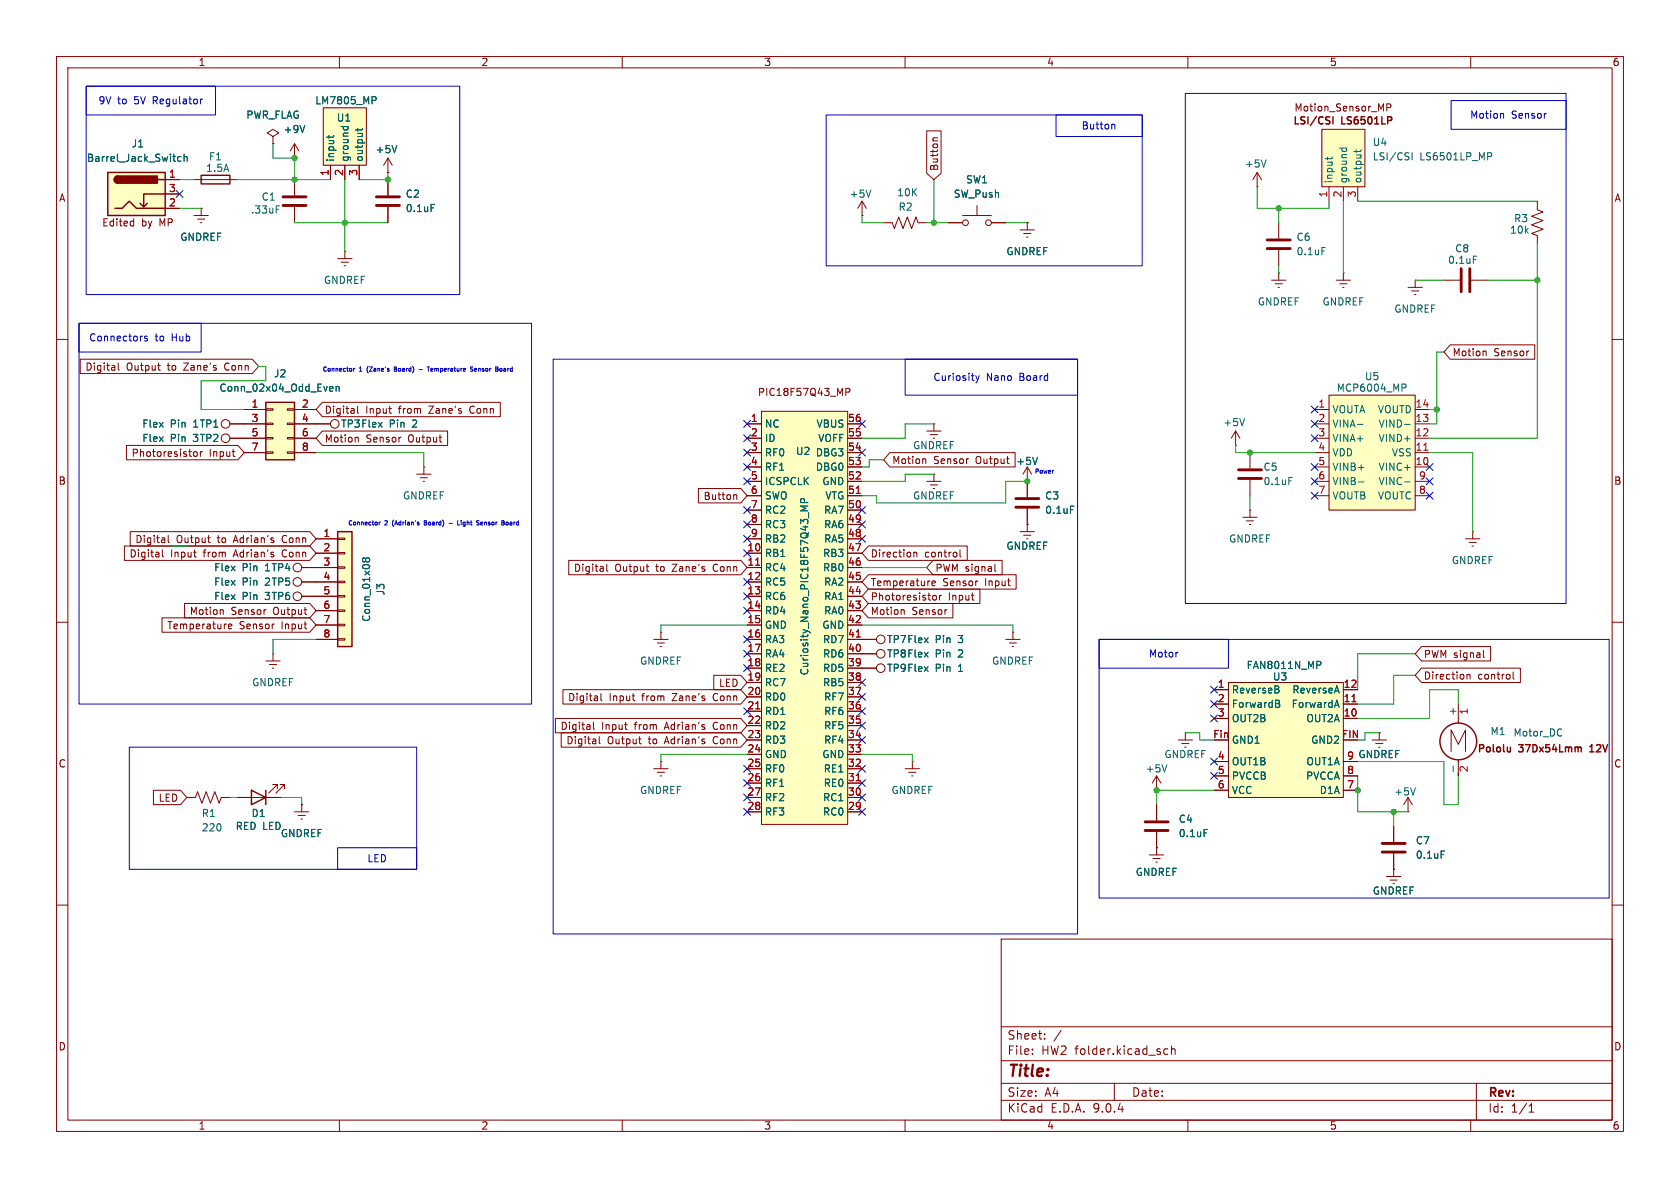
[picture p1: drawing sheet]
<svg xmlns="http://www.w3.org/2000/svg" width="297mm" height="210mm" viewBox="0 0 297 210" stroke-linecap="round" stroke-linejoin="round" font-family="sans-serif">
<g fill="none" stroke="#840000" stroke-width=".18">
<path d="M10 10h277v190h-277zM12 12h273v186h-273zM60 10v2M110 10v2M160 10v2M210 10v2M260 10v2M224.8 49.5h2.5M225.4 50.2h1.3M225.9 50.8h.3M226.1 48.3h.1M226.1 48.3v1.2"/>
<path d="M10 60h2M55.9 74.9h2.5M163.8 76.2h2.6M164.5 76.8h1.2M165 77.5h.2M165.1 74.9h.1M165.1 74.9v1.3M285 60h2M10 110h2M53.3 105.4h2.6M285 110h2M10 160h2"/>
<path d="M177 166h108v32h-108zM285 160h2M60 198v2M110 198v2M160 198v2M177 194.5h108M177 191.5h108M177 187.5h108M177 181.5h108M182.5 186.3v.1M182.5 185.5v.1M184.7 183.6v.1"/>
<path d="M184.7 182.8v.1M187.6 182.1l-1.3 2M197 191.5v3M205.7 186.1l.3 .3 .5-.1M206.5 185.5l-.5-.1-.3 .3M207.1 185.5l.2-.1 .4 .1v.9M207.1 184.9v1.5M210 198v2M260 198v2M261 191.5v6.5M270.3 196.6h.9M270.3 195.5l.4-.4v1.5"/>
<circle cx="59.2" cy="74.9" r=".76"/>
<circle cx="52.6" cy="105.4" r=".76"/>
</g>
<path d="M57.1 19.1h7.7v10.1h-7.7z" fill="#ffffc2"/>
<path d="M57.1 19.1h7.7v10.1h-7.7zM58.4 29.2v2.6M61 29.2v2.6M63.5 29.2v2.6M226.1 39.4v2.8M226.1 44.2v2.8M236.2 49.5h2.6M236.9 50.2h1.2M237.4 50.8h.2M237.5 48.3h.1M237.5 48.3v1.2" fill="none" stroke="#840000" stroke-width=".18"/>
<path d="M65.8 17.1h.5l.2 .2-.1 .4-.6 .1M58.2 23.9v.5M59 23.9l-.2 .3h-1.1M60.3 22.4h1.2M60.8 22.4l-.1 .3M61.5 22.4v.3M63.2 22.7v.5M64.1 22.7l-.2 .3h-1.1M233.7 43.8h.6" fill="none" stroke="#006464" stroke-width=".18"/>
<path d="M224 42.4h4.1M224 43.9h4.1" fill="none" stroke="#840000" stroke-width=".51"/>
<path d="M59.7 94h2.5v20.3h-2.5z" fill="#ffffc2"/>
<path d="M59.7 94h2.5v20.3h-2.5z" fill="none" stroke="#840000" stroke-width=".25"/>
<g fill="none" stroke="#840000" stroke-width=".18">
<path d="M55.9 95.3h3.8M55.9 97.8h3.8M59.7 95.1h1.3v.3h-1.3zM59.7 97.7h1.3v.2h-1.3zM55.9 100.3h3.8M55.9 102.9h3.8M55.9 105.4h3.8M55.9 108h3.8M55.9 110.5h3.8M55.9 113h3.8M59.7 100.2h1.3v.3h-1.3zM59.7 102.7h1.3v.3h-1.3z"/>
<path d="M59.7 105.3h1.3v.2h-1.3zM59.7 107.8h1.3v.3h-1.3zM59.7 110.4h1.3v.2h-1.3zM59.7 112.9h1.3v.3h-1.3zM52.1 143.5h2.5M52.7 144.1h1.3M53.2 144.8h.3M53.3 142.2h.1M53.3 142.2v1.3"/>
</g>
<path d="M64.6 98.8l-.2-.2-.3 .2v.3l.2 .2 .3-.2M64.6 98.8l.3-.2 .3 .1 .1 .1v.4l-.2 .1h-.4l-.1-.2M64.6 98.8v.3" fill="none" stroke="#006464" stroke-width=".18"/>
<path d="M19 30.5h10.2v7.6h-10.2z" fill="#ffffc2"/>
<path d="M19 30.5h10.2v7.6h-10.2zM20.3 36.8h1.3l1.3-1.2 1.2 1.2h5.1M20.8 31.1a.64 .64 0 0 0-.6 .7 .64 .64 0 0 0 .6 .6M26 35.9l-.6 .7M27.9 31.8h1.3M29.2 34.3h-3.8v2.3l-.6-.7M35.6 31h5v1.5h-5z" fill="none" stroke="#840000" stroke-width=".25"/>
<g fill="#840000" stroke="#840000" stroke-width=".25">
<path d="M20.4 31.3l.4-.2v1.3a.63 .63 0 0 1-.6-.4 .63 .63 0 0 1 .2-.7z"/>
<path d="M20.8 31.1h7v1.3h-7z"/>
</g>
<g fill="none" stroke="#840000" stroke-width=".18">
<path d="M18.4 39.3h.4M19 38.7h-.6v1.2M20.1 38.7v1.2M20.1 39.2h-.5l-.1 .5M20.7 38.7v.1M20.7 39.1v.8M21.1 39.1h.5M21.3 38.7v1.1M21.9 39.5l.6-.1v-.2h-.5l-.1 .6M22.5 39.9h-.1M23.6 39.2l-.3-.1-.3 .2 .1 .5 .4 .1M23.6 38.7v1.2"/>
<path d="M25.2 39.2h.5l.1 .5M25.2 38.7v1.2M26.2 39.1l.3 .8M26.5 39.9l-.2 .4M26.8 39.1l-.3 .8M28.3 39.9v-1.2l.4 .9 .4-.9v1.2M29.2 31.8h2.5M29.2 34.3h2.5M29.2 36.8h2.5M29.7 39.3h.6l.2-.2-.1-.3-.7-.1v1.2M34.3 31.8h7.6M34.3 38.1h2.5"/>
<path d="M34.9 38.7h1.3M35.4 39.4h.3M35.6 36.8h.1M35.6 36.8v1.3M48.3 24.1l1-.6-1-.6-1.1 .6 1.1 .6v1.3M48.3 25.4h.1M52.1 27.9h.1M52.1 25.4l-.8 1.3M52.1 25.4l.7 1.3M52.1 25.4v2.5M219.7 91.4h2.5M220.3 92.1h1.3"/>
<path d="M220.9 92.7h.2M221 90.2h.1M221 80v2.8M221 84.8v2.8M221 90.2v1.2M115.6 113h2.5M116.2 113.7h1.3M116.7 114.3h.3M116.8 111.8h.1M116.8 111.8v1.2M115.6 135.9h2.5M116.2 136.5h1.3"/>
<path d="M116.7 137.2h.3M116.8 134.6h.1M116.8 134.6v1.3"/>
</g>
<path d="M32 27.7h-.4l-.2 .2 .1 .6h.5M32.5 27.8l.2-.1h.3l.1 .8M32.5 27.2v1.3M53.9 22.2l-.4 1.2M227.9 84.4h.6" fill="none" stroke="#006464" stroke-width=".18"/>
<path d="M218.9 83.1h4.1M218.9 84.6h4.1" fill="none" stroke="#840000" stroke-width=".51"/>
<path d="M134.6 72.7h15.3v73h-15.3z" fill="#ffffc2"/>
<g fill="none" stroke="#840000" stroke-width=".18">
<path d="M132.1 74.9h2.5M132.1 77.5h2.5M134.6 72.7h15.3v73h-15.3zM149.5 69.3h.6l.2-.2-.1-.3-.7-.1v1.2M149.9 74.9h2.5M149.9 77.5h2.5M132.1 80h2.5M132.1 82.6h2.5M132.1 85.1h2.5M132.1 87.6h2.5M132.1 90.2h2.5M132.1 92.7h2.5"/>
<path d="M132.1 95.3h2.5M132.1 97.8h2.5M149.9 80h2.5M149.9 82.6h2.5M149.9 85.1h2.5M149.9 87.6h2.5M149.9 90.2h2.5M149.9 92.7h2.5M149.9 95.3h2.5M149.9 97.8h2.5M132.1 100.3h2.5M132.1 102.9h2.5"/>
<path d="M132.1 105.4h2.5M132.1 108h2.5M132.1 110.5h2.5M132.1 113h2.5M132.1 115.6h2.5M132.1 118.1h2.5M149.9 100.3h2.5M149.9 102.9h2.5M149.9 105.4h2.5M149.9 108h2.5M149.9 110.5h2.5M149.9 113h2.5"/>
<path d="M149.9 115.6h2.5M149.9 118.1h2.5M132.1 120.7h2.5M132.1 123.2h2.5M132.1 125.7h2.5M132.1 128.3h2.5M132.1 130.8h2.5M132.1 133.4h2.5M132.1 135.9h2.5M132.1 138.4h2.5M149.9 120.7h2.5M149.9 123.2h2.5"/>
<path d="M149.9 125.7h2.5M149.9 128.3h2.5M149.9 130.8h2.5M149.9 133.4h2.5M149.9 135.9h2.5M149.9 138.4h2.5M132.1 141h2.5M132.1 143.5h2.5M149.9 141h2.5M149.9 143.5h2.5"/>
</g>
<path d="M133.6 99.9h.7M151.4 87.2h.7M151.4 112.6h.7M133.6 125.3h.7M151.4 138h.7" fill="none" stroke="#a90000" stroke-width=".18"/>
<path d="M142.2 88.8v-.6l-.2-.1-.3 .1-.2 .6h1.3M142.8 89.5h-1.3l1 .4-1 .4h1.3M142.9 90.6v1" fill="none" stroke="#006464" stroke-width=".18"/>
<path d="M47 71.1h5.1v10.2h-5.1z" fill="#ffffc2"/>
<path d="M47 71.1h5.1v10.2h-5.1z" fill="none" stroke="#840000" stroke-width=".25"/>
<g fill="none" stroke="#840000" stroke-width=".18">
<path d="M43.2 72.4h3.8M43.2 74.9h3.8M43.2 77.5h3.8M47 72.3h1.3v.2h-1.3zM47 74.8h1.3v.3h-1.3zM47 77.3h1.3v.3h-1.3zM47 79.9h1.3v.2h-1.3zM50.8 72.3h1.3v.2h-1.3zM50.8 74.8h1.3v.3h-1.3zM50.8 77.3h1.3v.3h-1.3zM50.8 79.9h1.3v.2h-1.3zM52.1 72.4h3.8"/>
<path d="M52.1 74.9h3.8M52.1 77.5h3.8M43.2 80h3.8M52.1 80h3.8M73.7 83.8h2.5M74.3 84.5h1.3M74.8 85.1h.3M74.9 82.6h.1M74.9 82.6v1.2"/>
</g>
<path d="M58.4 68.3l.4 .1 .1 .2-.6 .1M58.8 69.1l-.4 .1M59.4 68.4l.2-.1 .3 .1 .1 .8M59.4 68.3v.9" fill="none" stroke="#006464" stroke-width=".18"/>
<path d="M234.9 69.9h15.3v20.3h-15.3z" fill="#ffffc2"/>
<g fill="none" stroke="#840000" stroke-width=".18">
<path d="M52.1 31.8v2.7M52.1 36.6v2.8M68.6 30.5h.1M68.6 27.9v2.6M68.6 31.8v2.7M68.6 36.6v2.8M68.6 27.9l-.8 1.3M68.6 27.9l.7 1.3M152.4 38.1h.1M152.4 35.6l-.8 1.2M152.4 35.6l.8 1.2M152.4 35.6v2.5"/>
<path d="M156.2 39.4h1.5l.4 1 .8-2 .7 2 .8-2 .8 2 .7-2 .4 1h1.5M167.6 39.4h2.6M170.2 38.1h5.1M172.7 36.3v1.8M175.3 39.4h2.5M181.6 39.4h.1M181.6 39.4v1.2M222.2 33h.1M222.2 30.5l-.7 1.3M222.2 30.5l.8 1.3M222.2 30.5v2.5M59.7 45.7h2.5"/>
<path d="M60.3 46.4h1.3M60.8 47h.3M61 44.5h.1M61 44.5v1.2M180.3 40.6h2.6M181 41.3h1.2M181.5 41.9h.2M248.9 50.8h2.6M249.6 51.4h1.2M250.1 52.1h.2M250.2 49.5h.1M250.2 49.5v1.3"/>
<path d="M255.3 49.5h2.8M260.1 49.5h2.8M40.6 74.9h2.6M40.6 77.5h2.6M232.4 72.4h2.5M232.4 74.9h2.5M232.4 77.5h2.5M234.9 69.9h15.3v20.3h-15.3zM250.2 72.4h2.5M250.2 74.9h2.5M250.2 77.5h2.5M163.8 85.1h2.6"/>
<path d="M164.5 85.7h1.2M165 86.4h.2M165.1 83.8h.1M165.1 83.8v1.3M180.3 94h2.6M181 94.6h1.2M181.5 95.3h.2M181.6 92.7h.1M181.6 85.1v2.8M181.6 89.9v4.1M232.4 80h2.5M232.4 82.6h2.5"/>
<path d="M232.4 85.1h2.5M232.4 87.6h2.5M250.2 80h2.5M250.2 82.6h2.5M250.2 85.1h2.5M250.2 87.6h2.5M53.3 102.9h2.6M152.4 113h2.5M152.4 115.6h2.5M152.4 118.1h2.5M177.8 113h2.5M178.4 113.7h1.3"/>
<path d="M178.9 114.3h.3M179.1 111.8h.1M179.1 111.8v1.2M160 135.9h2.6M160.7 136.5h1.2M161.2 137.2h.2M161.3 134.6h.1M161.3 134.6v1.3M204.5 139.7h.1M204.5 137.2v2.5M204.5 137.2l-.8 1.2M204.5 137.2l.7 1.2"/>
<path d="M208.3 130.8h2.5M208.9 131.4h1.3M209.4 132.1h.3M209.5 129.5h.1M209.5 129.5v1.3M203.2 151.1h2.5M203.8 151.8h1.3M204.3 152.4h.3M204.5 149.9h.1M204.5 142.2v2.8M204.5 147.1v4M245.1 154.9h2.5"/>
<path d="M245.7 155.6h1.3M246.3 156.2h.2M246.4 153.7h.1M246.4 153.7v1.2M248.9 143.5h.1M248.9 141l-.7 1.2M248.9 141l.8 1.2M248.9 141v2.5"/>
<circle cx="170.7" cy="39.4" r=".51"/>
<circle cx="174.8" cy="39.4" r=".51"/>
<circle cx="39.9" cy="77.5" r=".76"/>
<circle cx="39.9" cy="74.9" r=".76"/>
<circle cx="52.6" cy="102.9" r=".76"/>
<circle cx="155.7" cy="113" r=".76"/>
<circle cx="155.7" cy="118.1" r=".76"/>
<circle cx="155.7" cy="115.6" r=".76"/>
</g>
<g fill="none" stroke="#006464" stroke-width=".18">
<path d="M48.8 36.4h.6M70.2 25.7l-.5 1.3M76.2 36.1h.6M154 33.6l-.5 1.3M223.8 28.3l-.4 1.2M260.5 45.3h.6M240 75h.9M247.9 67.9h.4l.3 .2-.1 .4-.6 .1M248.3 75h1M189.2 89.5h.6M240.2 85.2h.9M248.3 85.2h1"/>
<path d="M206.3 135.2l-.4 1.3M250.2 139.3l-.4 1.2M212.9 146.6h.6"/>
</g>
<path d="M251.7 79.6h.7" fill="none" stroke="#a90000" stroke-width=".18"/>
<path d="M50 36.3h4.1M50 34.8h4.1M66.5 36.3h4.1M66.5 34.8h4.1M258.3 47.5v4.1M259.8 47.5v4.1M179.6 88.1h4M179.6 89.7h4M202.4 145.3h4.1M202.4 146.8h4.1" fill="none" stroke="#840000" stroke-width=".51"/>
<path d="M217.2 120.7h20.3v20.3h-20.3z" fill="#ffffc2"/>
<g fill="none" stroke="#840000" stroke-width=".18">
<path d="M214.6 121.9h2.6M214.6 124.5h2.6M214.6 127h2.6M214.6 134.6h2.6M214.6 137.2h2.6M214.6 139.7h2.6M217.2 120.7h20.3v20.3h-20.3zM237.5 121.9h2.5M237.5 124.5h2.5M237.5 127h2.5M237.5 134.6h2.5M237.5 137.2h2.5"/>
<path d="M237.5 139.7h2.5M242.6 130.8h2.5M243.2 131.4h1.3M243.7 132.1h.3M243.8 129.5h.1M243.8 129.5v1.3M256.5 132.8v-3.8l1.3 2.6 1.3-2.6v3.8M257.8 124.5v3.3M257.8 134.3v2.9M246.4 146.1v2.7M246.4 150.9v2.8"/>
</g>
<g fill="none" stroke="#006464" stroke-width=".18">
<path d="M232.8 116.9h.5l.2 .3-.1 .3-.6 .1M225.5 123.8l.6 .1 .1 .2-.3 .3M225.5 124.4h.4M225.8 121.8l.3 .3v.3l-.2 .1M225.9 124.4l.3 .2v.3l-.7 .1M225.9 121.3l.2 .2-.2 .3M236 124.7h.6M236.3 121.2l.5 1.3M236.3 123.8l.5 1.2M256.9 135.4v1M276 128.9l.1 .1M276.1 130l-.1 .1"/>
<path d="M254.8 150.4h.6"/>
</g>
<path d="M239 124h.7" fill="none" stroke="#a90000" stroke-width=".18"/>
<path d="M244.3 149.1h4.1M244.3 150.6h4.1" fill="none" stroke="#840000" stroke-width=".51"/>
<g fill="none" stroke="#840000" stroke-width=".25">
<path d="M267 132.1v.8M267 132.8l-.2 .1M279.4 132.1l.1 .1v.7M281.1 132.9h.7M281.2 131.9l-.1 .1"/>
<circle cx="257.8" cy="131.1" r="3.3"/>
</g>
<path d="M233.7 22.9h7.6v10.1h-7.6z" fill="#ffffc2"/>
<g fill="none" stroke="#840000" stroke-width=".18">
<path d="M245.2 19h.6l.1-.2-.1-.3-.6-.1v1.2M29.2 31.8h2.5M29.2 34.3h2.5M29.2 36.8h2.5M35.6 36.8h.1M48.3 25.4h.1M52.1 27.9h.1M58.4 29.2v2.6M61 29.2v2.6M63.5 29.2v2.6M68.6 30.5h.1M68.6 31.8v2.7"/>
<path d="M68.6 36.6v2.8M163.8 23.1h2.6v7.5l-1.3 1.2-1.3-1.2zM165.8 24.4h-.7l-.2 .3M167.6 39.4h2.6M175.3 39.4h2.5M181.6 39.4h.1M233.7 22.9h7.6v10.1h-7.6zM234.9 33v2.6M237.5 33v2.6M240 33v2.6M271.8 35.6v1.5l1 .4-2 .7 2 .8-2 .8 2 .7-2 .8 1 .4v1.5M14.2 63.5h30.4l1.1 1.3-1.1 1.2h-30.4z"/>
<path d="M20.9 64.2v1.1l.2 .1M22.4 78.7h19.7l1.1 1.3-1.1 1.3h-19.7zM27.9 64.6h.4M28.2 65.4h.1M34.3 80l.2-.2 .3 .2 .1 .4-.1 .2-.3 .1-.2-.1zM35.4 79.8v.9M35.8 79.8l-.4 .3M40.6 74.9h6.4M40.6 77.5h6.4M41 79.8h.5M43.2 72.4h3.8M52.1 74.9h6.3"/>
<path d="M52.1 77.5h3.8M52.1 72.4h3.8M57 71.1h31.4v2.6h-31.4l-1.1-1.3zM57 76.2h22.1v2.5h-22.1l-1.1-1.2zM63 77.3l.3 .2v.6M63.2 71.8v1.1l.2 .2M68.7 72.2h.5M69.1 73.1h.1M132.1 74.9h2.5M132.1 77.5h2.5M149.9 74.9h2.5M149.9 77.5h2.5"/>
<path d="M218.4 78.7h.1M218.4 76.2l-.7 1.3M218.4 76.2l.8 1.3M218.4 76.2v2.5M256.4 61h14.9v2.5h-14.9l-1.1-1.3zM262.4 62.1l.3 .1v.7M22 96.5h32.8l1.1 1.3-1.1 1.3h-32.8zM23 94h31.8l1.1 1.3-1.1 1.2h-31.8zM28.7 97.2v1.1l.2 .2M29.7 94.7v1l.2 .2M34.2 97.6h.5M34.6 98.5h.1"/>
<path d="M36.7 95.1h.5M37.1 95.9h.1M41.4 80.7h.1M43.2 80h3.8M52.1 80h3.8M55.9 95.3h3.8M55.9 97.8h3.8M100.5 99.1h30.5l1.1 1.2-1.1 1.3h-30.5zM107.3 99.7v1.1l.1 .2M123.5 86.4h7.5l1.1 1.2-1.1 1.3h-7.5zM129.9 87.5l.3 .1v.7M132.1 95.3h2.5"/>
<path d="M132.1 80h2.5M132.1 82.6h2.5M132.1 85.1h2.5M132.1 87.6h2.5M132.1 90.2h2.5M132.1 92.7h2.5M132.1 97.8h2.5M149.9 95.3h2.5M149.9 80h2.5M149.9 82.6h2.5M149.9 85.1h2.5M149.9 87.6h2.5"/>
<path d="M149.9 90.2h2.5M149.9 92.7h2.5M149.9 97.8h2.5M153.5 96.5h17.5v2.6h-17.5l-1.1-1.3zM157.3 80h22.2v2.6h-22.2l-1.1-1.3zM161.5 97.7l.2-.1 .3 .1 .1 .8M161.5 97.6v.9M163.3 81.1l.4 .2v.7M164.9 99.1h12.3v2.5h-12.3l-1.1-1.3zM169.7 97.2v1.1l.2 .2M175.9 99.7v1.1l.2 .2M181.6 85.1h.1"/>
<path d="M181.6 92.7h.1M181.6 82.6l.8 1.2M181.6 82.6l-.8 1.2M181.6 82.6v5.3M181.6 89.9v2.8M259.1 95.3h2.5M259.7 95.9h1.3M260.2 96.5h.3M260.3 94h.1M260.3 94v1.3M28.6 109.2h26.2l1.1 1.3-1.1 1.3h-26.2zM32.6 106.7h22.2l1.1 1.3-1.1 1.2h-22.2z"/>
<path d="M39.1 107.8l.4 .2v.6M40.4 110.7l.6-.1-.1-.2-.3-.1-.2 .2v.6h.5M47 116.8h2.5M47.6 117.5h1.3M48.1 118.1h.3M48.3 115.6h.1M48.3 115.6v1.2M53.3 100.3h6.4M53.3 102.9h6.4M53.3 105.4h6.4M55.9 113h3.8M55.9 108h3.8"/>
<path d="M55.9 110.5h3.8M114.2 100.2h.5M114.6 101h.1M126.2 119.4h4.8l1.1 1.3-1.1 1.2h-4.8zM132.1 100.3h2.5M132.1 118.1h2.5M132.1 113h2.5M132.1 115.6h2.5M132.1 102.9h2.5M132.1 105.4h2.5M132.1 108h2.5M132.1 110.5h2.5"/>
<path d="M149.9 100.3h2.5M149.9 118.1h5M149.9 113h5M149.9 115.6h5M149.9 102.9h2.5M149.9 105.4h2.5M149.9 108h2.5M149.9 110.5h2.5M153.5 101.6h26.1v2.5h-26.1l-1.1-1.2zM153.5 106.7h15v2.5h-15l-1.1-1.2zM153.5 104.1h19.7v2.6h-19.7l-1.1-1.3zM159.5 107.8l.4 .2v.6"/>
<path d="M164.8 103.1l.6-.1-.1-.2-.4-.1-.1 .2v.6h.5M164.9 105.4l.2-.2 .4 .2v.4l-.1 .2-.3 .1-.2-.1zM166.1 105.2v.9M166.4 105.2l-.3 .3M171.7 105.2h.5M172.1 106.1h.1M251.3 114.3h12.2v2.5h-12.2l-1.1-1.2zM251.3 118.1h17.5v2.6h-17.5l-1.1-1.3zM259.3 119.2v.9M259.3 119.3l.2-.1 .3 .1 .1 .8M262.2 115v1.1l.2 .1M267.5 118.8v1.1l.2 .2"/>
<path d="M27.1 139.7h4.8l1.1 1.3-1.1 1.2h-4.8zM49 139.4v-.7h-.7h.7l-1.5 1.5M50.3 139.4v-.7h-.8h.8l-1.5 1.5M98.2 127h32.8l1.1 1.3-1.1 1.2h-32.8zM99.2 129.5h31.8l1.1 1.3-1.1 1.3h-31.8zM99.5 121.9h31.5l1.1 1.3-1.1 1.3h-31.5zM104.9 127.7v1.1l.2 .1M105.9 130.2v1.1l.2 .2M106.2 122.6v1.1l.2 .2M110.4 128.1h.5M110.8 128.9h.1M111.7 123h.5"/>
<path d="M112.1 123.9h.1M112.9 130.6h.5M113.3 131.5h.1M132.1 120.7h2.5M132.1 123.2h2.5M132.1 125.7h2.5M132.1 128.3h2.5M132.1 130.8h2.5M132.1 133.4h2.5M132.1 135.9h2.5M132.1 138.4h2.5M149.9 120.7h2.5"/>
<path d="M149.9 123.2h2.5M149.9 125.7h2.5M149.9 128.3h2.5M149.9 130.8h2.5M149.9 133.4h2.5M149.9 135.9h2.5M149.9 138.4h2.5M214.6 121.9h2.6M214.6 124.5h2.6M214.6 127h2.6M214.6 134.6h2.6M214.6 137.2h2.6"/>
<path d="M214.6 139.7h2.6M237.5 121.9h2.5M237.5 124.5h2.5M237.5 127h2.5M237.5 134.6h2.5M237.5 137.2h2.5M237.5 139.7h2.5M243.8 129.5h.1M33 141h1.5l.4-1 .8 2 .7-2 .8 2 .8-2 .7 2 .4-1h1.5M41.9 141h7.6M53.3 142.2h.1M132.1 141h2.5"/>
<path d="M132.1 143.5h2.5M149.9 141h2.5M149.9 143.5h2.5M204.5 149.9h.1M204.5 142.2v2.8M204.5 147.1v2.8M246.4 153.7h.1M246.4 146.1v2.7M246.4 150.9v2.8"/>
<circle cx="52.6" cy="100.3" r=".76"/>
</g>
<path d="M235.6 20.6v1.3M44.4 139.7l2.6 1.3-2.6 1.2zM47 139.7v2.5" fill="none" stroke="#840000" stroke-width=".25"/>
<g fill="none" stroke="#006464" stroke-width=".18">
<path d="M65.8 17.1h.5l.2 .2-.1 .4-.6 .1M32 27.7h-.4l-.2 .2 .1 .6h.5M32.5 27.8l.2-.1h.3l.1 .8M32.5 27.2v1.3M53.9 22.2l-.4 1.2M58.2 23.9v.5M59 23.9l-.2 .3h-1.1M60.3 22.4h1.2M60.8 22.4l-.1 .3M61.5 22.4v.3M63.2 22.7v.5M64.1 22.7l-.2 .3h-1.1"/>
<path d="M70.2 25.7l-.5 1.3M76.2 36.1h.6M234.7 27.8v.4M235.5 27.8l-.2 .3h-1M236.8 26.2h1.3M237.3 26.2l-.1 .3M238 26.2l.1 .3M239.8 26.5v.5M240.6 26.5l-.2 .3h-1.1M249.6 27v1.3M263 27h.5l.2 .2-.1 .4-.6 .1M58.4 68.3l.4 .1 .1 .2-.6 .1"/>
<path d="M58.8 69.1l-.4 .1M59.4 68.4l.2-.1 .3 .1 .1 .8M59.4 68.3v.9M220 74l-.4 1.3M64.6 98.8l-.2-.2-.3 .2v.3l.2 .2 .3-.2M64.6 98.8l.3-.2 .3 .1 .1 .1v.4l-.2 .1h-.4l-.1-.2M64.6 98.8v.3M142.2 88.8v-.6l-.2-.1-.3 .1-.2 .6h1.3M142.8 89.5h-1.3l1 .4-1 .4h1.3M142.9 90.6v1M183.4 80.8l-.4 1.3M189.2 89.5h.6"/>
<path d="M232.8 116.9h.5l.2 .3-.1 .3-.6 .1M225.5 123.8l.6 .1 .1 .2-.3 .3M225.5 124.4h.4M225.8 121.8l.3 .3v.3l-.2 .1M225.9 124.4l.3 .2v.3l-.7 .1M225.9 121.3l.2 .2-.2 .3M236 124.7h.6M236.3 121.2l.5 1.3M236.3 123.8l.5 1.2M212.9 146.6h.6M254.8 150.4h.6"/>
</g>
<g fill="none" stroke="#009600" stroke-width=".18">
<path d="M31.7 36.8h3.9M31.7 31.8h2.6M41.9 31.8h16.5M48.3 25.4v2.5h3.8v3.9M52.1 39.4h16.5M61 31.8v12.7M68.6 30.5v1.3h-5.1M152.4 38.1v1.3h3.8M163.8 39.4h3.8M165.1 31.8v7.6M177.8 39.4h3.8M222.2 33v3.8h12.7v-1.2"/>
<path d="M226.1 36.8v2.6M237.5 35.6v12.7M240 35.6h31.8M226.1 47v1.3M250.2 49.5h5.1M262.9 49.5h8.9M271.8 43.2v34.3h-19.1M45.7 64.8h1.3v2.5h-11.4v5.1h7.6M165.1 74.9h-5.1v2.6h-7.6M218.4 78.7v1.3h14M252.7 72.4h1.3M255.3 62.2h-1.3v12.7h-1.3"/>
<path d="M30.5 96.5h2.5M55.9 80h19v2.6M156.2 81.3h-2.5v1.3h-1.3M165.1 83.8h-5.1v1.3h-7.6M181.6 85.1h-3.8v3.8h-22.9v-1.3h-2.5M221 87.6v2.6M252.7 80h7.6v14M38.1 109.2h3.8M55.9 113h-7.6v2.6M132.1 110.5h-15.3v1.3M152.4 110.5h26.7v1.3M152.4 100.3h11.4"/>
<path d="M250.2 115.6h-10.2v6.3M250.2 119.4h-3.8v5.1h-6.4M132.1 133.4h-15.3v1.2M152.4 133.4h8.9v1.2M209.5 129.5h2.6v1.3h2.5M214.6 139.7h-10.1v2.5M240 137.2v6.3h8.9M240 134.6h15.3v7.6h2.5v-5M243.8 129.5h-2.5v1.3h-1.3M257.8 124.5v-2.6h-5.1v5.1h-12.7M40.6 141h1.3M49.5 141h3.8v1.2"/>
<path d="M246.4 143.5v2.6"/>
</g>
<g fill="none" stroke="#000084" stroke-width=".18">
<path d="M31.1 33.7l1.3 1.2M32.4 33.7l-1.3 1.2M131.5 74.3l1.2 1.2M131.5 76.9l1.2 1.2M131.5 79.4l1.2 1.2M132.7 74.3l-1.2 1.2M132.7 76.9l-1.2 1.2M132.7 79.4l-1.2 1.2M151.8 79.4l1.2 1.2M151.8 74.3l1.2 1.2M153 79.4l-1.2 1.2M153 74.3l-1.2 1.2"/>
<path d="M231.8 71.8l1.2 1.2M231.8 74.3l1.2 1.2M231.8 76.9l1.2 1.2M233 71.8l-1.2 1.2M233 74.3l-1.2 1.2M233 76.9l-1.2 1.2M131.5 81.9l1.2 1.3M131.5 84.5l1.2 1.2M131.5 97.2l1.2 1.2M131.5 94.6l1.2 1.3M131.5 89.6l1.2 1.2M131.5 92.1l1.2 1.2"/>
<path d="M132.7 81.9l-1.2 1.3M132.7 84.5l-1.2 1.2M132.7 94.6l-1.2 1.3M132.7 97.2l-1.2 1.2M132.7 89.6l-1.2 1.2M132.7 92.1l-1.2 1.2M151.8 94.6l1.2 1.3M151.8 89.6l1.2 1.2M151.8 92.1l1.2 1.2M153 94.6l-1.2 1.3M153 89.6l-1.2 1.2M153 92.1l-1.2 1.2"/>
<path d="M231.8 81.9l1.2 1.3M231.8 84.5l1.2 1.2M231.8 87l1.2 1.2M233 81.9l-1.2 1.3M233 84.5l-1.2 1.2M233 87l-1.2 1.2M252.1 81.9l1.2 1.3M252.1 87l1.2 1.2M252.1 84.5l1.2 1.2M253.3 81.9l-1.2 1.3M253.3 87l-1.2 1.2M253.3 84.5l-1.2 1.2"/>
<path d="M131.5 107.3l1.2 1.3M131.5 115l1.2 1.2M131.5 117.5l1.2 1.2M131.5 104.8l1.2 1.2M131.5 112.4l1.2 1.2M131.5 102.3l1.2 1.2M132.7 115l-1.2 1.2M132.7 107.3l-1.2 1.3M132.7 117.5l-1.2 1.2M132.7 104.8l-1.2 1.2M132.7 112.4l-1.2 1.2M132.7 102.3l-1.2 1.2"/>
<path d="M131.5 125.1l1.2 1.2M131.5 137.8l1.2 1.2M131.5 135.3l1.2 1.2M132.7 125.1l-1.2 1.2M132.7 137.8l-1.2 1.2M132.7 135.3l-1.2 1.2M151.8 120l1.2 1.3M151.8 130.2l1.2 1.2M151.8 125.1l1.2 1.2M151.8 127.7l1.2 1.2M151.8 135.3l1.2 1.2M151.8 122.6l1.2 1.2"/>
<path d="M151.8 137.8l1.2 1.2M153 120l-1.2 1.3M153 130.2l-1.2 1.2M153 125.1l-1.2 1.2M153 127.7l-1.2 1.2M153 135.3l-1.2 1.2M153 122.6l-1.2 1.2M153 137.8l-1.2 1.2M214 126.4l1.2 1.2M214 123.9l1.2 1.2M214 134l1.2 1.2M214 136.6l1.2 1.2"/>
<path d="M214 121.3l1.2 1.2M215.2 126.4l-1.2 1.2M215.2 123.9l-1.2 1.2M215.2 134l-1.2 1.2M215.2 136.6l-1.2 1.2M215.2 121.3l-1.2 1.2M131.5 140.4l1.2 1.2M131.5 142.9l1.2 1.2M132.7 140.4l-1.2 1.2M132.7 142.9l-1.2 1.2M151.8 142.9l1.2 1.2M151.8 140.4l1.2 1.2"/>
<path d="M153 142.9l-1.2 1.2M153 140.4l-1.2 1.2"/>
</g>
<g fill="none" stroke="#0000c2" stroke-width=".18">
<path d="M15.2 15.2h22.9v5.1h-22.9zM15.2 15.2h66.1v36.9h-66.1zM35.8 17.5l-.2 .1M209.5 16.5h67.4v90.2h-67.4zM256.5 17.8h20.4v5.1h-20.4zM146 20.3h55.9v26.7h-55.9zM186.7 20.3h15.2v3.8h-15.2zM196.7 22l.4 .1v.7M265.5 20.1l.3 .1v.7M14 57.2h80v67.3h-80zM14 57.2h21.6v5h-21.6zM26 59.5l-.3-.1-.1 .2v.2l.4 .1v.3h-.4"/>
<path d="M62.2 65.2v.4M62.5 65.1v.5M62.7 65.1l-.2 .2M69.7 65.2h.3M70 65.2l.1 .1M70 64.9h-.3v.7h.3M70 65.2h.1M74.1 65.3h.6M75.5 64.9h.4M75.7 64.9v.7M76.5 65.2h-.3v.4h.3M76.5 65.3l-.3 .1"/>
<path d="M83.2 65.2a.32 .32 0 0 1 .4 .4h-.4M83.6 64.9h-.4M83.9 65.4l.4-.1-.1-.1h-.3v.4h.3M88.4 65.2l.2-.1 .2 .2-.1 .3h-.3M89.2 65.3l-.2 .1 .2 .2M89.2 65.1l-.1 .1M97.8 63.5h92.7v101.6h-92.7zM160 63.5h30.5v6.4h-30.5zM172.5 66.4l.3 .9M172.8 67.3l-.3 .4M173.1 66.4l-.3 .9M66.7 92.4v.3"/>
<path d="M67 92.3v.5M67.2 92.3l-.2 .1M75 92.4h.3M75.3 92.4h.1M75.3 92.1l-.3-.1v.8h.3M79.4 92.5h.6M80.9 92v.8h.4M81.5 92v.1M81.5 92.3v.5M85 92.6l.3-.1v-.2l-.3 .1v.4h.3M89.5 92.3h.2l.1 .1v.3l-.3 .1M90.2 92.5l-.1 .1 .1 .2"/>
<path d="M90.2 92.3h.1M186.3 83.2h-.2M194.3 113h90.2v45.8h-90.2zM194.3 113h22.9v5.1h-22.9zM208.1 115.3h.1M22.9 132.1h50.8v21.6h-50.8zM59.7 149.9h14v3.8h-14z"/>
</g>
<path d="M133.6 99.9h.7M151.4 87.2h.7M151.4 112.6h.7M133.6 125.3h.7M151.4 138h.7M239 124h.7" fill="none" stroke="#a90000" stroke-width=".18"/>
<g fill="#009600" stroke="#009600" stroke-width=".18">
<circle cx="226.1" cy="36.8" r=".46"/>
<circle cx="221" cy="80" r=".46"/>
<circle cx="254" cy="72.4" r=".46"/>
<circle cx="165.1" cy="39.4" r=".46"/>
<circle cx="181.6" cy="85.1" r=".46"/>
<circle cx="204.5" cy="139.7" r=".46"/>
<circle cx="246.4" cy="143.5" r=".46"/>
<circle cx="240" cy="139.7" r=".46"/>
<circle cx="271.8" cy="49.5" r=".46"/>
<circle cx="52.1" cy="27.9" r=".46"/>
<circle cx="52.1" cy="31.8" r=".46"/>
<circle cx="68.6" cy="31.8" r=".46"/>
<circle cx="61" cy="39.4" r=".46"/>
</g>
<text font-size="2.8" fill="#840000" x="178" y="190.9">Title:</text>
<g font-size="2.1" fill="#840000">
<text x="178" y="184">Sheet:</text>
<text x="178" y="186.7">File:</text>
<text x="184.1" y="186.7">HW2 folder.kicad_sch</text>
<text x="178" y="196.9">KiCad</text>
<text x="178" y="194.1">Size:</text>
<text x="184.7" y="194.1">A4</text>
<text x="185.7" y="196.9">E.D.A.</text>
<text x="193.3" y="196.9">9.0.4</text>
<text x="200" y="194.1">Date:</text>
<text x="263" y="194.3">Rev:</text>
<text x="263" y="196.9">Id:</text>
<text x="267.1" y="196.9">1/1</text>
</g>
<g font-size="1.8" fill="#840000">
<text x="35" y="11.9">1</text>
<text x="85" y="11.9">2</text>
<text x="135" y="11.9">3</text>
<text x="185" y="11.9">4</text>
<text x="235" y="11.9">5</text>
<text x="285" y="11.9">6</text>
<text x="228.4" y="22.4">LSI/CSI</text>
<text x="228.7" y="19.9">Motion_Sensor_MP</text>
<text x="237.2" y="22.4">LS6501LP</text>
<text x="10.3" y="35.9">A</text>
<text x="166.1" y="30.3" transform="rotate(-90 166.1 30.3)">Button</text>
<text x="285.3" y="35.9">A</text>
<text x="16.9" y="41.2">Edited</text>
<text x="23.9" y="41.2">by</text>
<text x="15" y="65.7">Digital</text>
<text x="22.3" y="65.7">Output</text>
<text x="29.7" y="65.7">to</text>
<text x="32.8" y="65.7">Zane's</text>
<text x="40.2" y="65.7">Conn</text>
<text x="256.7" y="63.2">Motion</text>
<text x="264.1" y="63.2">Sensor</text>
<text x="133.9" y="70.2">PIC18F57Q43_MP</text>
<text x="64.6" y="73.3">Input</text>
<text x="70.6" y="73.3">from</text>
<text x="76.1" y="73.3">Zane's</text>
<text x="83.5" y="73.3">Conn</text>
<text x="23.2" y="81">Photoresistor</text>
<text x="37" y="81">Input</text>
<text x="57.3" y="78.4">Motion</text>
<text x="64.7" y="78.4">Sensor</text>
<text x="72.3" y="78.4">Output</text>
<text x="157.6" y="82.2">Motion</text>
<text x="165" y="82.2">Sensor</text>
<text x="172.6" y="82.2">Output</text>
<text x="10.3" y="85.9">B</text>
<text x="124.3" y="88.6">Button</text>
<text x="285.3" y="85.9">B</text>
<text x="22.8" y="98.7">Digital</text>
<text x="23.8" y="96.2">Digital</text>
<text x="30.1" y="98.7">Input</text>
<text x="31.2" y="96.2">Output</text>
<text x="36.1" y="98.7">from</text>
<text x="38.6" y="96.2">to</text>
<text x="41.6" y="98.7">Adrian's</text>
<text x="41.6" y="96.2">Adrian's</text>
<text x="50.3" y="98.7">Conn</text>
<text x="50.3" y="96.2">Conn</text>
<text x="101.4" y="101.3">Digital</text>
<text x="108.7" y="101.3">Output</text>
<text x="116.1" y="101.3">to</text>
<text x="119.1" y="101.3">Zane's</text>
<text x="126.5" y="101.3">Conn</text>
<text x="153.8" y="98.7">Direction</text>
<text x="163.5" y="98.7">control</text>
<text x="165.3" y="101.3">PWM signal</text>
<text x="153.8" y="103.8">Temperature</text>
<text x="153.8" y="106.4">Photoresistor</text>
<text x="166.7" y="103.8">Sensor</text>
<text x="167.6" y="106.4">Input</text>
<text x="174.3" y="103.8">Input</text>
<text x="29.5" y="111.4">Temperature</text>
<text x="33.4" y="108.9">Motion</text>
<text x="40.8" y="108.9">Sensor</text>
<text x="42.3" y="111.4">Sensor</text>
<text x="48.4" y="108.9">Output</text>
<text x="49.9" y="111.4">Input</text>
<text x="153.8" y="108.9">Motion</text>
<text x="161.2" y="108.9">Sensor</text>
<text x="251.6" y="116.5">PWM signal</text>
<text x="100.3" y="124.1">Digital</text>
<text x="107.7" y="124.1">Input</text>
<text x="113.6" y="124.1">from</text>
<text x="119.1" y="124.1">Zane's</text>
<text x="126.5" y="124.1">Conn</text>
<text x="127" y="121.6">LED</text>
<text x="251.6" y="120.3">Direction</text>
<text x="261.3" y="120.3">control</text>
<text x="99" y="129.2">Digital</text>
<text x="100" y="131.8">Digital</text>
<text x="106.3" y="129.2">Input</text>
<text x="107.4" y="131.8">Output</text>
<text x="112.3" y="129.2">from</text>
<text x="114.8" y="131.8">to</text>
<text x="117.8" y="129.2">Adrian's</text>
<text x="117.8" y="131.8">Adrian's</text>
<text x="126.5" y="129.2">Conn</text>
<text x="126.5" y="131.8">Conn</text>
<text x="10.3" y="135.9">C</text>
<text x="261" y="133.4">Pololu</text>
<text x="268.5" y="133.4">37Dx54Lmm</text>
<text x="281.6" y="133.4">12V</text>
<text x="285.3" y="135.9">C</text>
<text x="27.9" y="141.9">LED</text>
<text x="10.3" y="185.9">D</text>
<text x="285.3" y="185.9">D</text>
<text x="35" y="199.9">1</text>
<text x="85" y="199.9">2</text>
<text x="135" y="199.9">3</text>
<text x="185" y="199.9">4</text>
<text x="235" y="199.9">5</text>
<text x="285" y="199.9">6</text>
</g>
<g font-size="1.8" fill="#0000c2">
<text x="17.3" y="18.6">9V</text>
<text x="20.8" y="18.6">to</text>
<text x="23.8" y="18.6">5V</text>
<text x="27.3" y="18.6">Regulator</text>
<text x="191.1" y="23.1">Button</text>
<text x="259.8" y="21.2">Motion</text>
<text x="267.2" y="21.2">Sensor</text>
<text x="15.7" y="60.6">Connectors</text>
<text x="27.4" y="60.6">to</text>
<text x="30.5" y="60.6">Hub</text>
<text x="164.9" y="67.5">Curiosity</text>
<text x="174.4" y="67.5">Nano</text>
<text x="180.3" y="67.5">Board</text>
<text x="203" y="116.4">Motor</text>
<text x="64.8" y="152.6">LED</text>
</g>
<g font-size="1.8" fill="#006464">
<text x="43.4" y="21.2">PWR_FLAG</text>
<text x="50" y="23.7">+9V</text>
<text x="55.6" y="18.6">LM7805_MP</text>
<text x="59.4" y="21.7">U1</text>
<text x="15.3" y="28.8">Barrel_Jack_Switch</text>
<text x="23.2" y="26.3">J1</text>
<text x="36.8" y="28.5">F1</text>
<text x="59.3" y="28.7" transform="rotate(-90 59.3 28.7)">input</text>
<text x="61.8" y="28.7" transform="rotate(-90 61.8 28.7)">ground</text>
<text x="64.4" y="28.7" transform="rotate(-90 64.4 28.7)">output</text>
<text x="66.3" y="27.3">+5V</text>
<text x="220" y="29.8">+5V</text>
<text x="242.6" y="28.5">LSI/CSI</text>
<text x="242.6" y="26">U4</text>
<text x="251" y="28.5">LS6501LP_MP</text>
<text x="36.3" y="30.6">1.5A</text>
<text x="46.2" y="35.7">C1</text>
<text x="71.6" y="35.2">C2</text>
<text x="150.1" y="35.2">+5V</text>
<text x="158.5" y="34.9">10K</text>
<text x="168.5" y="35.2">SW_Push</text>
<text x="170.7" y="32.6">SW1</text>
<text x="235.8" y="32.5" transform="rotate(-90 235.8 32.5)">input</text>
<text x="238.4" y="32.5" transform="rotate(-90 238.4 32.5)">ground</text>
<text x="240.9" y="32.5" transform="rotate(-90 240.9 32.5)">output</text>
<text x="44.3" y="37.9">.33uF</text>
<text x="71.6" y="37.7">0.1uF</text>
<text x="158.8" y="37.4">R2</text>
<text x="266.8" y="41.5">10k</text>
<text x="267.6" y="39.5">R3</text>
<text x="31.8" y="42.8">GNDREF</text>
<text x="177.8" y="45.3">GNDREF</text>
<text x="229.1" y="42.8">C6</text>
<text x="229.1" y="45.3">0.1uF</text>
<text x="255.9" y="46.8">0.1uF</text>
<text x="257.1" y="44.8">C8</text>
<text x="57.2" y="50.4">GNDREF</text>
<text x="222.3" y="54.2">GNDREF</text>
<text x="233.7" y="54.2">GNDREF</text>
<text x="246.4" y="55.5">GNDREF</text>
<text x="38.7" y="69.4">Conn_02x04_Odd_Even</text>
<text x="48.3" y="66.9">J2</text>
<text x="236.2" y="69.4">MCP6004_MP</text>
<text x="241.2" y="67.4">U5</text>
<text x="25.1" y="75.8">Flex</text>
<text x="30.1" y="75.8">Pin</text>
<text x="34.3" y="75.8">1TP1</text>
<text x="57.3" y="73.3">Digital</text>
<text x="60.2" y="75.8">TP3 Flex</text>
<text x="68.8" y="75.8">Pin</text>
<text x="73" y="75.8">2</text>
<text x="135.1" y="75.8">NC</text>
<text x="144.3" y="75.8">VBUS</text>
<text x="216.2" y="75.5">+5V</text>
<text x="235.5" y="73.3">VOUTA</text>
<text x="235.5" y="75.8">VINA-</text>
<text x="243.5" y="73.3">VOUTD</text>
<text x="243.6" y="75.8">VIND-</text>
<text x="25.1" y="78.3">Flex</text>
<text x="30.1" y="78.3">Pin</text>
<text x="34.3" y="78.3">3TP2</text>
<text x="135.1" y="78.3">ID</text>
<text x="135.1" y="80.9">RF0</text>
<text x="135.1" y="83.4">RF1</text>
<text x="140.6" y="80.6">U2</text>
<text x="144.1" y="80.9">DBG3</text>
<text x="144.1" y="83.4">DBG0</text>
<text x="144.6" y="78.3">VOFF</text>
<text x="161.3" y="79.6">GNDREF</text>
<text x="179.6" y="82.4">+5V</text>
<text x="223.3" y="83.4">C5</text>
<text x="235.5" y="78.3">VINA+</text>
<text x="235.5" y="80.9">VDD</text>
<text x="235.5" y="83.4">VINB+</text>
<text x="243.6" y="78.3">VIND+</text>
<text x="243.6" y="83.4">VINC+</text>
<text x="246" y="80.9">VSS</text>
<text x="71.1" y="88.5">GNDREF</text>
<text x="135.1" y="86">ICSPCLK</text>
<text x="135.1" y="88.5">SWO</text>
<text x="145.3" y="86">GND</text>
<text x="145.8" y="88.5">VTG</text>
<text x="161.3" y="88.5">GNDREF</text>
<text x="184.7" y="88.5">C3</text>
<text x="223.3" y="86">0.1uF</text>
<text x="235.5" y="86">VINB-</text>
<text x="235.5" y="88.5">VOUTB</text>
<text x="243.5" y="88.5">VOUTC</text>
<text x="243.6" y="86">VINC-</text>
<text x="135.1" y="91">RC2</text>
<text x="135.1" y="93.6">RC3</text>
<text x="145.6" y="91">RA7</text>
<text x="145.6" y="93.6">RA6</text>
<text x="184.7" y="91">0.1uF</text>
<text x="37.8" y="101.2">Flex</text>
<text x="42.8" y="101.2">Pin</text>
<text x="47" y="101.2">1TP4</text>
<text x="135.1" y="96.1">RB2</text>
<text x="135.1" y="98.7">RB1</text>
<text x="135.1" y="101.2">RC4</text>
<text x="145.4" y="98.7">RB3</text>
<text x="145.4" y="101.2">RB0</text>
<text x="145.6" y="96.1">RA5</text>
<text x="177.8" y="97.4">GNDREF</text>
<text x="217.2" y="96.1">GNDREF</text>
<text x="256.6" y="99.9">GNDREF</text>
<text x="37.8" y="106.3">Flex</text>
<text x="37.8" y="103.7">Flex</text>
<text x="42.8" y="106.3">Pin</text>
<text x="42.8" y="103.7">Pin</text>
<text x="47" y="106.3">3TP6</text>
<text x="47" y="103.7">2TP5</text>
<text x="68.2" y="105.3" transform="rotate(-90 68.2 105.3)">J3</text>
<text x="135.1" y="103.7">RC5</text>
<text x="135.1" y="106.3">RC6</text>
<text x="145.6" y="103.7">RA2</text>
<text x="145.6" y="106.3">RA1</text>
<text x="65.6" y="110" transform="rotate(-90 65.6 110)">Conn_01x08</text>
<text x="135.1" y="108.8">RD4</text>
<text x="135.1" y="111.4">GND</text>
<text x="135.1" y="113.9">RA3</text>
<text x="145.3" y="111.4">GND</text>
<text x="145.4" y="113.9">RD7</text>
<text x="145.6" y="108.8">RA0</text>
<text x="156.7" y="113.9">TP7 Flex</text>
<text x="165.3" y="113.9">Pin</text>
<text x="169.5" y="113.9">3</text>
<text x="113" y="117.7">GNDREF</text>
<text x="135.1" y="116.4">RA4</text>
<text x="135.1" y="119">RE2</text>
<text x="143.1" y="119.5" transform="rotate(-90 143.1 119.5)">Curiosity_Nano_PIC18F57Q43_MP</text>
<text x="145.4" y="116.4">RD6</text>
<text x="145.4" y="119">RD5</text>
<text x="156.7" y="116.4">TP8 Flex</text>
<text x="156.7" y="119">TP9 Flex</text>
<text x="165.3" y="116.4">Pin</text>
<text x="165.3" y="119">Pin</text>
<text x="169.5" y="116.4">2</text>
<text x="169.5" y="119">1</text>
<text x="175.3" y="117.7">GNDREF</text>
<text x="220.3" y="118.5">FAN8011N_MP</text>
<text x="44.5" y="121.5">GNDREF</text>
<text x="135.1" y="121.5">RC7</text>
<text x="135.1" y="124.1">RD0</text>
<text x="145.4" y="121.5">RB5</text>
<text x="145.6" y="124.1">RF7</text>
<text x="217.7" y="122.8">ReverseB</text>
<text x="217.7" y="125.3">ForwardB</text>
<text x="224.9" y="120.5">U3</text>
<text x="228.3" y="125.3">ForwardA</text>
<text x="228.4" y="122.8">ReverseA</text>
<text x="135.1" y="126.6">RD1</text>
<text x="135.1" y="129.1">RD2</text>
<text x="135.1" y="131.7">RD3</text>
<text x="145.6" y="126.6">RF6</text>
<text x="145.6" y="129.1">RF5</text>
<text x="145.6" y="131.7">RF4</text>
<text x="217.7" y="127.9">OUT2B</text>
<text x="217.7" y="131.7">GND1</text>
<text x="230.9" y="127.9">OUT2A</text>
<text x="231.7" y="131.7">GND2</text>
<text x="257.6" y="126.6" transform="rotate(-90 257.6 126.6)">+</text>
<text x="263.4" y="130.1">M1</text>
<text x="267.5" y="130.4">Motor_DC</text>
<text x="135.1" y="134.2">GND</text>
<text x="135.1" y="136.8">RF0</text>
<text x="145.3" y="134.2">GND</text>
<text x="145.5" y="136.8">RE1</text>
<text x="202.4" y="136.8">+5V</text>
<text x="205.8" y="134.2">GNDREF</text>
<text x="217.7" y="135.5">OUT1B</text>
<text x="230.9" y="135.5">OUT1A</text>
<text x="238.1" y="134.4">9 GNDREF</text>
<text x="113" y="140.6">GNDREF</text>
<text x="135.1" y="139.3">RF1</text>
<text x="135.1" y="141.8">RF2</text>
<text x="145.4" y="141.8">RC1</text>
<text x="145.5" y="139.3">RE0</text>
<text x="157.5" y="140.6">GNDREF</text>
<text x="217.7" y="138">PVCCB</text>
<text x="217.7" y="140.6">VCC</text>
<text x="230.8" y="138">PVCCA</text>
<text x="233.2" y="140.6">D1A</text>
<text x="246.4" y="140.8">+5V</text>
<text x="35.6" y="144.6">R1</text>
<text x="35.6" y="147.2">220</text>
<text x="41.6" y="146.9">RED LED</text>
<text x="44.4" y="144.6">D1</text>
<text x="49.5" y="148.2">GNDREF</text>
<text x="135.1" y="144.4">RF3</text>
<text x="145.4" y="144.4">RC0</text>
<text x="208.3" y="145.6">C4</text>
<text x="208.3" y="148.2">0.1uF</text>
<text x="250.2" y="149.5">C7</text>
<text x="200.7" y="155">GNDREF</text>
<text x="250.2" y="152">0.1uF</text>
<text x="242.6" y="158.3">GNDREF</text>
</g>
<g font-size="1.8" fill="#a90000">
<text x="29.8" y="31.5">1</text>
<text x="29.8" y="34">3</text>
<text x="58.2" y="31.2" transform="rotate(-90 58.2 31.2)">1</text>
<text x="60.7" y="31.2" transform="rotate(-90 60.7 31.2)">2</text>
<text x="63.2" y="31.2" transform="rotate(-90 63.2 31.2)">3</text>
<text x="234.7" y="35" transform="rotate(-90 234.7 35)">1</text>
<text x="237.2" y="35" transform="rotate(-90 237.2 35)">2</text>
<text x="239.8" y="35" transform="rotate(-90 239.8 35)">3</text>
<text x="29.8" y="36.6">2</text>
<text x="44.4" y="72.1">1</text>
<text x="44.4" y="74.7">3</text>
<text x="44.4" y="77.2">5</text>
<text x="53.3" y="72.1">2</text>
<text x="53.3" y="74.7">4</text>
<text x="53.3" y="77.2">6</text>
<text x="132.6" y="74.7">1</text>
<text x="132.6" y="77.2">2</text>
<text x="149.8" y="74.7">56</text>
<text x="149.8" y="77.2">55</text>
<text x="233" y="72.1">1</text>
<text x="233" y="74.7">2</text>
<text x="233" y="77.2">3</text>
<text x="250.1" y="72.1">14</text>
<text x="250.1" y="74.7">13</text>
<text x="250.1" y="77.2">12</text>
<text x="44.4" y="79.8">7</text>
<text x="53.3" y="79.8">8</text>
<text x="132.6" y="79.8">3</text>
<text x="132.6" y="82.3">4</text>
<text x="149.8" y="79.8">54</text>
<text x="149.8" y="82.3">53</text>
<text x="233" y="79.8">4</text>
<text x="233" y="82.3">5</text>
<text x="250.1" y="79.8">11</text>
<text x="250.1" y="82.3">10</text>
<text x="132.6" y="84.8">5</text>
<text x="132.6" y="87.4">6</text>
<text x="132.6" y="89.9">7</text>
<text x="149.8" y="84.8">52</text>
<text x="149.8" y="87.4">51</text>
<text x="149.8" y="89.9">50</text>
<text x="233" y="84.8">6</text>
<text x="233" y="87.4">7</text>
<text x="250.8" y="84.8">9</text>
<text x="250.8" y="87.4">8</text>
<text x="57.1" y="95">1</text>
<text x="132.6" y="92.5">8</text>
<text x="132.6" y="95">9</text>
<text x="149.8" y="92.5">49</text>
<text x="149.8" y="95">48</text>
<text x="57.1" y="97.5">2</text>
<text x="57.1" y="100.1">3</text>
<text x="132" y="97.5">10</text>
<text x="132" y="100.1">11</text>
<text x="149.8" y="97.5">47</text>
<text x="149.8" y="100.1">46</text>
<text x="57.1" y="102.6">4</text>
<text x="57.1" y="105.2">5</text>
<text x="57.1" y="107.7">6</text>
<text x="132" y="102.6">12</text>
<text x="132" y="105.2">13</text>
<text x="132" y="107.7">14</text>
<text x="149.8" y="102.6">45</text>
<text x="149.8" y="105.2">44</text>
<text x="149.8" y="107.7">43</text>
<text x="57.1" y="110.2">7</text>
<text x="57.1" y="112.8">8</text>
<text x="132" y="110.2">15</text>
<text x="132" y="112.8">16</text>
<text x="149.8" y="110.2">42</text>
<text x="149.8" y="112.8">41</text>
<text x="132" y="115.3">17</text>
<text x="132" y="117.9">18</text>
<text x="149.8" y="115.3">40</text>
<text x="149.8" y="117.9">39</text>
<text x="132" y="120.4">19</text>
<text x="132" y="122.9">20</text>
<text x="132" y="125.5">21</text>
<text x="149.8" y="120.4">38</text>
<text x="149.8" y="122.9">37</text>
<text x="149.8" y="125.5">36</text>
<text x="215.2" y="121.7">1</text>
<text x="215.2" y="124.2">2</text>
<text x="237.4" y="121.7">12</text>
<text x="237.4" y="124.2">11</text>
<text x="132" y="128">22</text>
<text x="132" y="130.6">23</text>
<text x="149.8" y="128">35</text>
<text x="149.8" y="130.6">34</text>
<text x="214.4" y="130.6">Fin</text>
<text x="215.2" y="126.7">3</text>
<text x="237.1" y="130.6">FIN</text>
<text x="237.4" y="126.7">10</text>
<text x="259.8" y="126.4" transform="rotate(-90 259.8 126.4)">1</text>
<text x="132" y="133.1">24</text>
<text x="132" y="135.6">25</text>
<text x="149.8" y="133.1">33</text>
<text x="149.8" y="135.6">32</text>
<text x="215.2" y="134.4">4</text>
<text x="215.2" y="136.9">5</text>
<text x="238.1" y="136.9">8</text>
<text x="259.8" y="136.6" transform="rotate(-90 259.8 136.6)">2</text>
<text x="132" y="138.2">26</text>
<text x="132" y="140.7">27</text>
<text x="132" y="143.3">28</text>
<text x="149.8" y="138.2">31</text>
<text x="149.8" y="140.7">30</text>
<text x="149.8" y="143.3">29</text>
<text x="215.2" y="139.4">6</text>
<text x="238.1" y="139.4">7</text>
</g>
<g font-size="1.1" fill="#0000c2">
<text x="56.9" y="65.9">Connector</text>
<text x="63.5" y="65.9">1</text>
<text x="65.2" y="65.9">(Zane's</text>
<text x="70.3" y="65.9">Board)</text>
<text x="76.8" y="65.9">Temperature</text>
<text x="84.7" y="65.9">Sensor</text>
<text x="89.4" y="65.9">Board</text>
<text x="182.8" y="83.9">Power</text>
<text x="61.4" y="93.1">Connector</text>
<text x="68" y="93.1">2</text>
<text x="69.7" y="93.1">(Adrian's</text>
<text x="75.6" y="93.1">Board)</text>
<text x="82.1" y="93.1">Light</text>
<text x="85.8" y="93.1">Sensor</text>
<text x="90.5" y="93.1">Board</text>
</g>
</svg>
